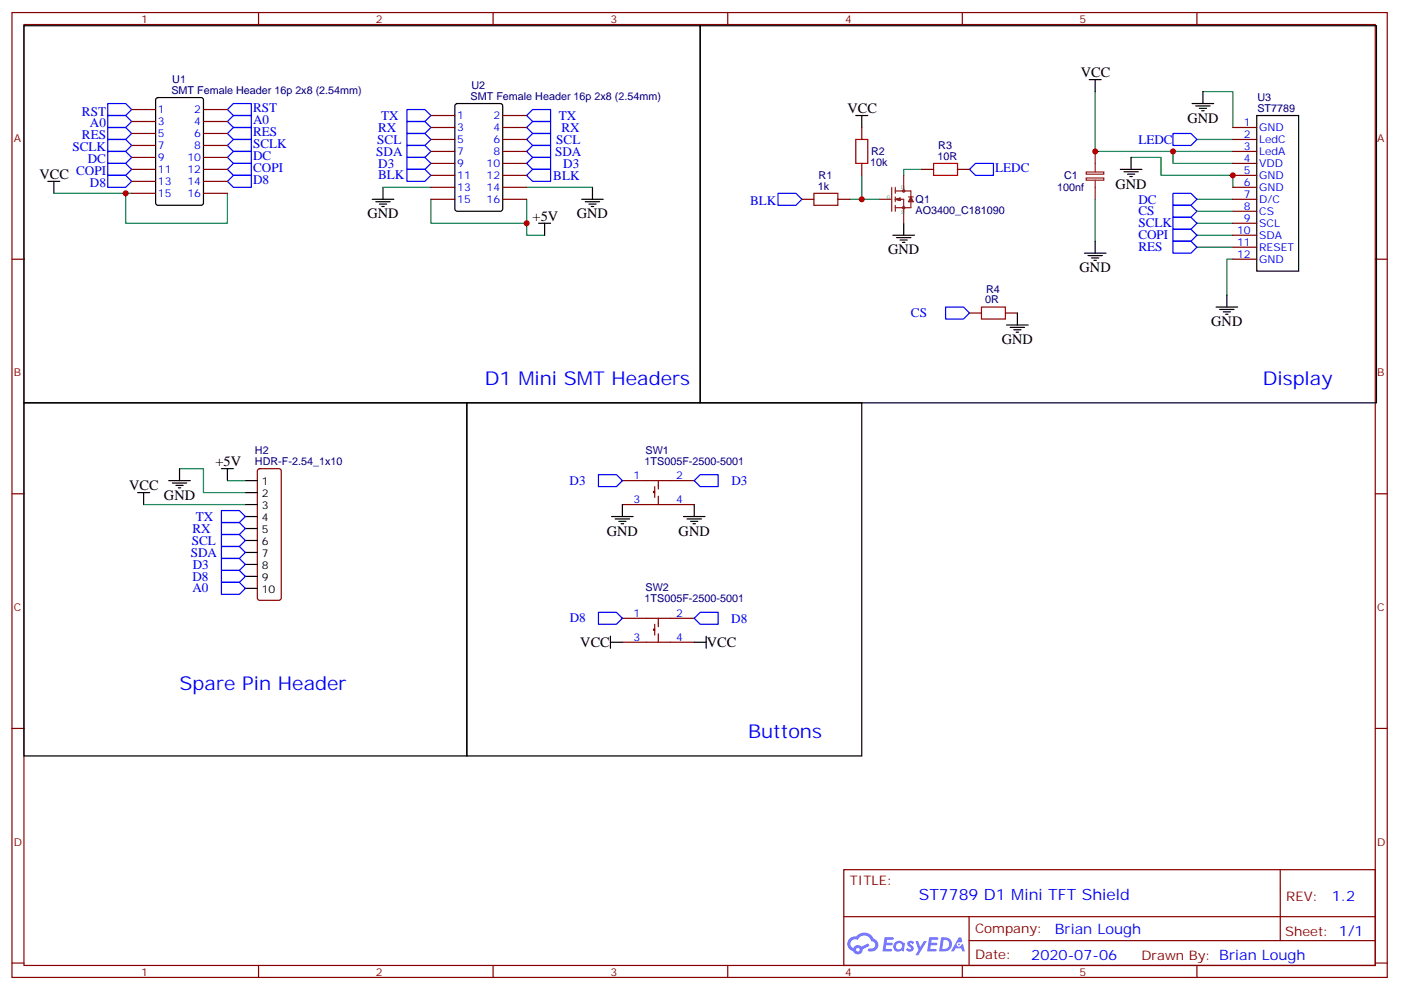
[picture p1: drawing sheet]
<svg xmlns="http://www.w3.org/2000/svg" width="413mm" height="292mm" viewBox="0 0 413 292" stroke-linecap="round" stroke-linejoin="round" font-family="sans-serif">
<g fill="none" stroke="#870000" stroke-width=".35">
<path d="M3.5 3.7h405.4v284.3h-405.4zM7.1 7.2h398.2v277.3h-398.2zM76.2 3.7v3.5M145.3 3.7v3.5M214.5 3.7v3.5M283.6 3.7v3.5M352.8 3.7v3.5M3.5 76.4h3.6M405.3 76.4h3.6M3.5 145.5h3.6M405.3 145.5h3.6M3.5 214.7h3.6"/>
<path d="M405.3 214.7h3.6M248.7 256.3h156.6v28.2h-156.6zM377.3 256.3v20.9M248.7 270.1h156.5M285.6 277.2h119.6M285.6 270.1v14.2M3.5 283.8h3.6M76.2 284.5v3.5M145.3 284.5v3.5M214.5 284.5v3.5M283.6 284.5v3.5M352.8 284.5v3.5"/>
<path d="M405.3 283.8h3.6"/>
</g>
<g fill="#5487ff">
<path d="M267.7 277.5a1.22 1.22 0 0 1 1.7 .2l-.4 .6a.47 .47 0 0 0-.3-.4 .47 .47 0 0 0-.5 .2l.1 .2a1.14 1.14 0 0 1 .8 1.8 1.14 1.14 0 0 1-1.9 0l-.2-.2 .5-.6 .7 .5a.29 .29 0 0 0 .3-.3 .29 .29 0 0 0-.2-.3 1.04 1.04 0 0 1-.6-1.7z"/>
<path d="M260.7 276.2h2.4l.3 .2-.2 .5-1.8 .1-.1 .8h1.5l.3 .4-.3 .4h-1.6l-.2 1.1h1.7l.2 .3-.2 .3-2.6 .1z"/>
<path d="M273.8 276.2h2.4l.3 .2-.1 .5-1.8 .1-.2 .8h1.6l.3 .4-.4 .4-1.6-.1-.1 1.1 1.7 .1 .2 .3-.2 .3-2.6 .1z"/>
<path d="M282.6 276.2h.7l.3 1.3-.6 .3a.69 .69 0 0 0-1 .3 .69 .69 0 0 0 .4 .9 .69 .69 0 0 0 .9-.6l.5-.2 .6 2.2h-.8l-.2-.9h-1.8l-.5 .9h-.8z"/>
<path d="M269.8 277.3h.8l.6 1.8 1.1-1.8h.9l-2.6 4.2h-.8l.9-1.5z"/>
<path d="M277.4 276.2l-.6 4.2h1.3a2.11 2.11 0 0 0 2.5-2.1 2.11 2.11 0 0 0-2.5-2.1zM278.1 277a1.39 1.39 0 0 1 1.7 1.4 1.39 1.39 0 0 1-1.8 1.2h-.3z"/>
<path d="M263.7 277.8a1.54 1.54 0 0 0-.1 2.2 1.54 1.54 0 0 0 2.2 .1l.6 .3 .3-2.3-.2-.3h-.4a1.49 1.49 0 0 0-2.4 0zM264 278.8a.94 .94 0 0 1 1.8 0 .94 .94 0 0 1-1.8 0z"/>
<path d="M250.4 276.6a2.18 2.18 0 0 0 1.1 3.7 1.44 1.44 0 0 0 1.6 .9 1.44 1.44 0 0 0 1.2-1.4l2-1.1-.5-.7-1.9 1a1.47 1.47 0 0 0-2.4 .4 1.39 1.39 0 0 1-.7-1.9 1.39 1.39 0 0 1 2-.5 2.12 2.12 0 0 1 2.2-1.3 2.12 2.12 0 0 1 1.9 1.7 1.14 1.14 0 0 1 1.1 1.4 1.14 1.14 0 0 1-1.7 .7 .43 .43 0 0 0-.5 .4 .43 .43 0 0 0 .4 .5 1.98 1.98 0 0 0 2.5-1.2 1.98 1.98 0 0 0-1.2-2.6 3.1 3.1 0 0 0-5.3-.6l-.9 .1zM252.3 279.9a.55 .55 0 0 1 1.1 0 .55 .55 0 0 1-1.1 0z"/>
<circle cx="282.6" cy="278.3" r=".26"/>
</g>
<g fill="none" stroke="#008700" stroke-width=".35">
<path d="M322.8 27v17.6h40.6M354.5 27h8.9v10.6M15.9 57h22.9M37 57v8.8h30v-8.8M112.9 55.2h14.1M127 58.7v7.1h28.2M155.2 58.7v10.6h5.3M155.2 55.2h19.4M250.5 58.7h8.8M254 51.7v7M271.6 49.9h-5.3v1.8M322.8 58.7v12.4"/>
<path d="M333.4 46.4h8.8v5.3h21.2v3.5M345.7 44.6v3.6h17.7M352.8 58.7h10.6M352.8 41.1h10.6M352.8 72.8h10.6M352.8 69.3h10.6M352.8 65.8h10.6M352.8 62.3h10.6M363.4 76.4h-1.8v10.6M52.9 138.1h7.1v7.1h12.3M42.3 148.7h30M67 141.6h5.3"/>
</g>
<g fill="none" stroke="#000" stroke-width=".35">
<path d="M7.1 7.6h199.3v111.1h-199.3zM206.4 7.6h199.3v111.1h-199.3zM46.1 29l.5-.2h12.7l.6 .4 .1 30.6-.5 .6-12.9 .1-.7-.5v-30.5zM134.3 30.7l.5-.2h12.7l.6 .4 .1 30.7-.5 .6-12.9 .1-.7-.5v-30.6zM252.2 34h3.6M254 34v3.6M321 23.5h3.6M322.8 23.5v3.5M351.4 30.5h6.3M352.4 31.2h4.3M353.5 31.9h2.1M354.2 32.6h.7"/>
<path d="M354.5 27v3.5M370.4 34h12.4v45.9h-12.4zM14.1 53.4h3.5M15.9 53.4v3.6M109.7 58.7h6.4M110.8 59.4h4.2M112.9 55.2v3.5M171.4 58.7h6.4M172.5 59.4h4.2M174.6 55.2v3.5M330.2 49.9h6.3M331.3 50.6h4.2"/>
<path d="M332.3 51.3h2.1M333 52h.7M333.4 46.4v3.5M111.8 60.1h2.1M112.5 60.9h.7M158.7 65.8h3.6M160.5 65.8v3.5M173.6 60.1h2.1M174.3 60.9h.7M263.2 69.3h6.3M264.2 70h4.3M265.3 70.7h2.1"/>
<path d="M266 71.4h.7M266.3 65.8v3.5M319.6 74.6h6.4M320.7 75.3h4.2M321.7 76h2.1M322.4 76.7h.7M322.8 71.1v3.5M296.7 95.8h6.3M297.7 96.5h4.3M298.8 97.2h2.1M299.5 97.9h.7M299.9 92.3v3.5"/>
<path d="M358.4 90.5h6.4M359.5 91.2h4.2M360.5 91.9h2.2M361.2 92.6h.7M361.6 87v3.5M137.6 118.7h116.4v104.1h-116.4zM52.9 138.1v3.5M65.3 138.1h3.5M67 138.1v3.5M40.6 145.2h3.5M42.3 145.2v3.5M49.7 141.6h6.4"/>
<path d="M50.8 142.3h4.2M51.9 143.1h2.1M52.6 143.8h.7M72.3 152.2h3.5M72.3 141.6h3.5M72.3 145.2h3.5M72.3 148.7h3.5M72.3 155.8h3.5M72.3 159.3h3.5M180.3 152.2h6.3M181.3 152.9h4.3M182.4 153.6h2.1"/>
<path d="M183.1 154.3h.7M183.4 148.7v3.5M201.4 152.2h6.4M202.5 152.9h4.2M203.6 153.6h2.1M204.3 154.3h.7M204.6 148.7v3.5M72.3 162.8h3.5M72.3 166.3h3.5M72.3 169.9h3.5M72.3 173.4h3.5M179.9 189.3h3.5"/>
<path d="M179.9 187.5v3.5M204.6 189.3h3.5M208.1 187.5v3.5"/>
</g>
<g fill="none" stroke="#00f" stroke-width=".35">
<path d="M31.7 37.6h5.3l1.8 1.7-1.8 1.8h-5.3zM31.7 34h5.3l1.8 1.8-1.8 1.8h-5.3zM31.7 30.5h5.3l1.8 1.8-1.8 1.7h-5.3zM67 35.8l1.8-1.8h5.3v3.6h-5.3zM67 39.3l1.8-1.7h5.3v3.5h-5.3zM68.8 30.5h5.3v3.5h-5.3l-1.8-1.7zM119.9 32.3h5.3l1.8 1.7-1.8 1.8h-5.3zM119.9 35.8h5.3l1.8 1.8-1.8 1.7h-5.3zM119.9 39.3h5.3l1.8 1.8-1.8 1.8h-5.3zM155.2 34l1.8-1.7h5.3v3.5h-5.3zM157 35.8h5.3v3.5h-5.3l-1.8-1.7zM345.7 39.3h5.3l1.8 1.8-1.8 1.8h-5.3z"/>
<path d="M31.7 51.7h5.3l1.8 1.7-1.8 1.8h-5.3zM31.7 48.2h5.3l1.8 1.7-1.8 1.8h-5.3zM31.7 44.6h5.3l1.8 1.8-1.8 1.8h-5.3zM31.7 41.1h5.3l1.8 1.8-1.8 1.7h-5.3zM67 42.9l1.8-1.8h5.3v3.5h-5.3zM67 46.4l1.8-1.8h5.3v3.6h-5.3zM67 49.9l1.8-1.7h5.3v3.5h-5.3zM67 53.4l1.8-1.7h5.3v3.5h-5.3zM119.9 42.9h5.3l1.8 1.7-1.8 1.8h-5.3zM119.9 46.4h5.3l1.8 1.8-1.8 1.7h-5.3zM119.9 49.9h5.3l1.8 1.8-1.8 1.7h-5.3zM155.2 51.7l1.8-1.8h5.3v3.5h-5.3z"/>
<path d="M155.2 48.2l1.8-1.8h5.3v3.5h-5.3zM155.2 44.6l1.8-1.7h5.3v3.5h-5.3zM155.2 41.1l1.8-1.8h5.3v3.6h-5.3zM229.3 57h5.3l1.8 1.7-1.8 1.8h-5.3zM287.5 48.2h5.3v3.5h-5.3l-1.7-1.8zM345.7 57h5.3l1.8 1.7-1.8 1.8h-5.3zM345.7 71.1h5.3l1.8 1.7-1.8 1.8h-5.3zM345.7 67.6h5.3l1.8 1.7-1.8 1.8h-5.3zM345.7 64h5.3l1.8 1.8-1.8 1.8h-5.3zM345.7 60.5h5.3l1.8 1.8-1.8 1.7h-5.3zM278.7 90.5h5.3l1.8 1.8-1.8 1.7h-5.3zM176.4 139.9h5.3l1.7 1.7-1.7 1.8h-5.3z"/>
<path d="M65.3 150.5h5.3l1.7 1.7-1.7 1.8h-5.3zM65.3 154h5.3l1.7 1.8-1.7 1.7h-5.3zM65.3 157.5h5.3l1.7 1.8-1.7 1.7h-5.3zM204.6 141.6l1.8-1.7h5.3v3.5h-5.3zM65.3 161h5.3l1.7 1.8-1.7 1.8h-5.3zM65.3 164.6h5.3l1.7 1.7-1.7 1.8h-5.3zM65.3 168.1h5.3l1.7 1.8-1.7 1.7h-5.3zM65.3 171.6h5.3l1.7 1.8-1.7 1.8h-5.3zM176.4 180.4h5.3l1.7 1.8-1.7 1.8h-5.3zM204.6 182.2l1.8-1.8h5.3v3.6h-5.3z"/>
</g>
<g fill="none" stroke="#8c2424" stroke-width=".35">
<path d="M259.3 58.7h3.5M262.8 55.2v7.1M263.9 56.3h4.6v2.4M263.9 58.7h2.4v7.1M263.9 55.2v1.8M263.9 58v1.4M263.9 58.7l1.4 .4M264.6 58.7l.7 .4M265.3 58.4l-1.4 .3M265.3 58.4v.7M265.3 58.4l-1.1 .3 1.1 .4M266.3 51.7v4.6"/>
<path d="M267.8 58h1.4M268.5 59.1v2.1h-4.6M268.5 58l.7 1.4h-1.4zM268.5 58.7l.3 .7M268.5 58.7l-.4 .7M268.5 58.7l.3 .4M268.5 58.7l-.4 .4M320.1 50.7h5.2v.6h-5.2zM320.1 52.5h5.2v.6h-5.2zM322.8 44.6v6M322.8 53.1v5.6M263.9 60.5v1.8"/>
<circle cx="266.3" cy="56.3" r=".35"/>
<circle cx="266.3" cy="61.2" r=".35"/>
</g>
<path d="M239.9 57h7v3.5h-7zM252.2 41.1h3.6v7.1h-3.6zM275.2 48.2h7v3.5h-7zM289.3 90.5h7v3.5h-7z" fill="none" stroke="#a10000" stroke-width=".35"/>
<g fill="none" stroke="#870000" stroke-width=".35">
<path d="M38.8 32.3h7.1M38.8 35.8h7.1M38.8 39.3h7.1M60 32.3h7M60 35.8h7M60 39.3h7M127 37.6h7.1M127 34h7.1M148.2 37.6h7M148.2 34h7M254 37.6v3.5M363.4 37.6h7"/>
<path d="M38.8 49.9h7.1M38.8 42.9h7.1M38.8 46.4h7.1M38.8 53.4h7.1M38.8 57h7.1M60 49.9h7M60 42.9h7M60 46.4h7M60 53.4h7M60 57h7M127 58.7h7.1M127 41.1h7.1"/>
<path d="M127 44.6h7.1M127 48.2h7.1M127 51.7h7.1M127 55.2h7.1M148.2 58.7h7M148.2 41.1h7M148.2 44.6h7M148.2 48.2h7M148.2 51.7h7M148.2 55.2h7M236.4 58.7h3.5M246.9 58.7h3.6"/>
<path d="M254 48.2v3.5M271.6 49.9h3.6M282.2 49.9h3.6M363.4 58.7h7M363.4 41.1h7M363.4 44.6h7M363.4 48.2h7M363.4 51.7h7M363.4 55.2h7M363.4 62.3h7M363.4 65.8h7M363.4 69.3h7"/>
<path d="M363.4 72.8h7M363.4 76.4h7M285.8 92.3h3.5M296.3 92.3h3.6M76.1 138.3l.5-.2h5.6l.5 .2 .2 .5v37.4l-.2 .5-.5 .2h-5.6l-.5-.2-.3-.5v-37.4zM183.4 148.7h21.2M183.4 141.6h21.2M193 144.8h-.4v.4h.4M193 143.4v3.2M194 141.6v2.5M194 146.2v2.5M183.4 189.3h21.2"/>
<path d="M183.4 182.2h21.2M193 185.4h-.4v.3h.4M193 184v3.1M194 182.2v2.5M194 186.8v2.5"/>
</g>
<g fill="#c00">
<circle cx="37" cy="57" r=".88"/>
<circle cx="363.4" cy="51.7" r=".88"/>
<circle cx="254" cy="58.7" r=".88"/>
<circle cx="345.7" cy="44.6" r=".88"/>
<circle cx="322.8" cy="44.6" r=".88"/>
<circle cx="155.2" cy="65.8" r=".88"/>
</g>
<path d="M7.1 118.7h130.5v104.1h-130.5z" fill="none" stroke="#000" stroke-width=".35"/>
<g font-size="5.6" fill="#00f">
<text x="142.9" y="113.4">D1 Mini SMT Headers</text>
<text x="372.2" y="113.4">Display</text>
<text x="52.9" y="203.4">Spare Pin Header</text>
<text x="220.5" y="217.5">Buttons</text>
</g>
<text font-size="4.6" fill="#00f" x="270.8" y="265.3">ST7789 D1 Mini TFT Shield</text>
<g font-size="4.2">
<text x="318.6" y="22.8">VCC</text>
<text x="249.8" y="33.3">VCC</text>
<text x="350" y="36.2">GND</text>
<text x="11.6" y="52.7">VCC</text>
<text x="328.8" y="55.6">GND</text>
<text x="108.3" y="64.4">GND</text>
<text x="157" y="65.1">+5V</text>
<text x="170" y="64.4">GND</text>
<text x="261.8" y="75">GND</text>
<text x="318.2" y="80.3">GND</text>
<text x="295.3" y="101.4">GND</text>
<text x="357" y="96.1">GND</text>
<text x="63.5" y="137.4">+5V</text>
<text x="38.1" y="144.5">VCC</text>
<text x="48.3" y="147.3">GND</text>
<text x="178.9" y="157.9">GND</text>
<text x="200" y="157.9">GND</text>
<text x="171" y="190.7">VCC</text>
<text x="208.3" y="190.7">VCC</text>
</g>
<g font-size="4.2" fill="#00f">
<text x="392.5" y="265.6">1.2</text>
<text x="310.9" y="275.1">Brian Lough</text>
<text x="304" y="282.9">2020-07-06</text>
</g>
<g font-size="3.9" fill="#00f">
<text x="24.2" y="34">RST</text>
<text x="74.6" y="33.1">RST</text>
<text x="112.4" y="35.3">TX</text>
<text x="164.7" y="35.3">TX</text>
<text x="24.2" y="41.1">RES</text>
<text x="26.5" y="37.6">A0</text>
<text x="74.6" y="36.7">A0</text>
<text x="74.6" y="40.2">RES</text>
<text x="111.4" y="38.8">RX</text>
<text x="165.5" y="38.9">RX</text>
<text x="21.4" y="44.6">SCLK</text>
<text x="74.6" y="43.7">SCLK</text>
<text x="74.6" y="47.2">DC</text>
<text x="110.9" y="45.8">SDA</text>
<text x="111.2" y="42.3">SCL</text>
<text x="163.6" y="45.9">SDA</text>
<text x="164" y="42.4">SCL</text>
<text x="335.5" y="42.3">LEDC</text>
<text x="22.5" y="51.7">COPI</text>
<text x="25.9" y="48.2">DC</text>
<text x="74.6" y="50.8">COPI</text>
<text x="111.4" y="52.9">BLK</text>
<text x="111.5" y="49.4">D3</text>
<text x="163.1" y="53">BLK</text>
<text x="166" y="49.4">D3</text>
<text x="293.3" y="50.6">LEDC</text>
<text x="26.5" y="55.2">D8</text>
<text x="74.6" y="54.3">D8</text>
<text x="335.5" y="60">DC</text>
<text x="221.1" y="60.5">BLK</text>
<text x="335.5" y="63.5">CS</text>
<text x="335.5" y="70.6">COPI</text>
<text x="335.5" y="67">SCLK</text>
<text x="335.5" y="74.1">RES</text>
<text x="268.5" y="93.5">CS</text>
<text x="167.9" y="142.9">D3</text>
<text x="215.6" y="143">D3</text>
<text x="57.7" y="153.4">TX</text>
<text x="56.5" y="160.5">SCL</text>
<text x="56.7" y="157">RX</text>
<text x="56.2" y="164">SDA</text>
<text x="56.8" y="167.5">D3</text>
<text x="56.7" y="171.1">D8</text>
<text x="56.7" y="174.6">A0</text>
<text x="167.9" y="183.4">D8</text>
<text x="215.5" y="183.5">D8</text>
</g>
<g font-size="3.9" fill="#800">
<text x="250.5" y="260.9">TITLE:</text>
<text x="379.1" y="265.6">REV:</text>
<text x="287.4" y="275.1">Company:</text>
<text x="378.7" y="275.7">Sheet: 1/1</text>
<text x="287.4" y="282.8">Date:</text>
<text x="336.4" y="282.8">Drawn By: Brian Lough</text>
</g>
<g font-size="3.2" fill="#800">
<text x="41.6" y="6.7">1</text>
<text x="110.8" y="6.7">2</text>
<text x="179.9" y="6.7">3</text>
<text x="249.1" y="6.7">4</text>
<text x="318.2" y="6.7">5</text>
<text x="4.1" y="41.8">A</text>
<text x="405.9" y="41.8">A</text>
<text x="4.1" y="110.9">B</text>
<text x="405.9" y="110.9">B</text>
<text x="4.1" y="180.1">C</text>
<text x="405.9" y="180.1">C</text>
<text x="4.1" y="249.2">D</text>
<text x="405.9" y="249.2">D</text>
<text x="41.6" y="287.5">1</text>
<text x="110.8" y="287.5">2</text>
<text x="179.9" y="287.5">3</text>
<text x="249.1" y="287.5">4</text>
<text x="318.2" y="287.5">5</text>
</g>
<g font-size="3.2" fill="#000080">
<text x="50.5" y="27.7">SMT Female Header 16p 2x8 (2.54mm)</text>
<text x="50.8" y="24.5">U1</text>
<text x="138.7" y="29.5">SMT Female Header 16p 2x8 (2.54mm)</text>
<text x="139" y="26.2">U2</text>
<text x="370.6" y="29.8">U3</text>
<text x="370.6" y="33">ST7789</text>
<text x="256.7" y="45.8">R2</text>
<text x="276.3" y="47.1">10R</text>
<text x="276.6" y="43.9">R3</text>
<text x="241.3" y="52.7">R1</text>
<text x="256.5" y="49">10k</text>
<text x="313.6" y="52.8">C1</text>
<text x="241" y="55.9">1k</text>
<text x="269.9" y="59.9">Q1</text>
<text x="311.6" y="56.3">100nf</text>
<text x="269.9" y="63.1">AO3400_C181090</text>
<text x="290.4" y="89.4">0R</text>
<text x="290.7" y="86.2">R4</text>
<text x="75.2" y="137.1">HDR-F-2.54_1x10</text>
<text x="75.2" y="133.9">H2</text>
<text x="190" y="137">1TS005F-2500-5001</text>
<text x="190.2" y="133.7">SW1</text>
<text x="190" y="177.5">1TS005F-2500-5001</text>
<text x="190.2" y="174.3">SW2</text>
</g>
<g font-size="3.2" fill="#00f">
<text x="46.6" y="33.3">1</text>
<text x="57.2" y="33.3">2</text>
<text x="134.8" y="35.1">1</text>
<text x="145.4" y="35.1">2</text>
<text x="46.6" y="36.9">3</text>
<text x="46.6" y="40.4">5</text>
<text x="57.2" y="36.9">4</text>
<text x="57.2" y="40.4">6</text>
<text x="134.8" y="38.6">3</text>
<text x="145.4" y="38.6">4</text>
<text x="366.6" y="37.2">1</text>
<text x="366.6" y="40.7">2</text>
<text x="371.1" y="38.6">GND</text>
<text x="46.6" y="43.9">7</text>
<text x="46.6" y="47.4">9</text>
<text x="55.2" y="47.4">10</text>
<text x="57.2" y="43.9">8</text>
<text x="134.8" y="42.2">5</text>
<text x="134.8" y="45.7">7</text>
<text x="145.4" y="42.2">6</text>
<text x="145.4" y="45.7">8</text>
<text x="366.6" y="44.3">3</text>
<text x="366.6" y="47.8">4</text>
<text x="371.1" y="42.2">LedC</text>
<text x="371.1" y="45.7">LedA</text>
<text x="46.6" y="51">11</text>
<text x="55.2" y="51">12</text>
<text x="134.8" y="49.2">9</text>
<text x="134.8" y="52.7">11</text>
<text x="143.4" y="49.2">10</text>
<text x="143.4" y="52.7">12</text>
<text x="366.6" y="51.3">5</text>
<text x="371.1" y="49.2">VDD</text>
<text x="371.1" y="52.7">GND</text>
<text x="46.6" y="54.5">13</text>
<text x="46.6" y="58">15</text>
<text x="55.2" y="54.5">14</text>
<text x="55.2" y="58">16</text>
<text x="134.8" y="56.3">13</text>
<text x="134.8" y="59.8">15</text>
<text x="143.4" y="56.3">14</text>
<text x="143.4" y="59.8">16</text>
<text x="366.6" y="54.9">6</text>
<text x="366.6" y="58.4">7</text>
<text x="371.1" y="56.3">GND</text>
<text x="371.1" y="59.8">D/C</text>
<text x="366.6" y="61.9">8</text>
<text x="366.6" y="65.4">9</text>
<text x="371.1" y="63.3">CS</text>
<text x="364.6" y="69">10</text>
<text x="371.1" y="66.9">SCL</text>
<text x="371.1" y="70.4">SDA</text>
<text x="364.6" y="72.5">11</text>
<text x="364.6" y="76">12</text>
<text x="371.1" y="73.9">RESET</text>
<text x="371.1" y="77.4">GND</text>
<text x="186.7" y="141.3">1</text>
<text x="199.3" y="141.3">2</text>
<text x="186.7" y="148.3">3</text>
<text x="199.3" y="148.3">4</text>
<text x="186.7" y="181.9">1</text>
<text x="199.3" y="181.9">2</text>
<text x="186.7" y="188.9">3</text>
<text x="199.3" y="188.9">4</text>
</g>
<g font-size="3.2">
<text x="77.2" y="143.1">1</text>
<text x="77.2" y="146.6">2</text>
<text x="77.2" y="150.1">3</text>
<text x="77.2" y="153.6">4</text>
<text x="77.2" y="157.2">5</text>
<text x="77.2" y="160.7">6</text>
<text x="77.2" y="164.2">7</text>
<text x="77.2" y="167.7">8</text>
<text x="77.2" y="171.3">9</text>
<text x="77.2" y="174.8">10</text>
</g>
<g font-size="1.4" fill="#238d23">
<text x="261.4" y="58.7">G</text>
<text x="265.6" y="55.6">D</text>
<text x="265.6" y="63">S</text>
</g>
</svg>
